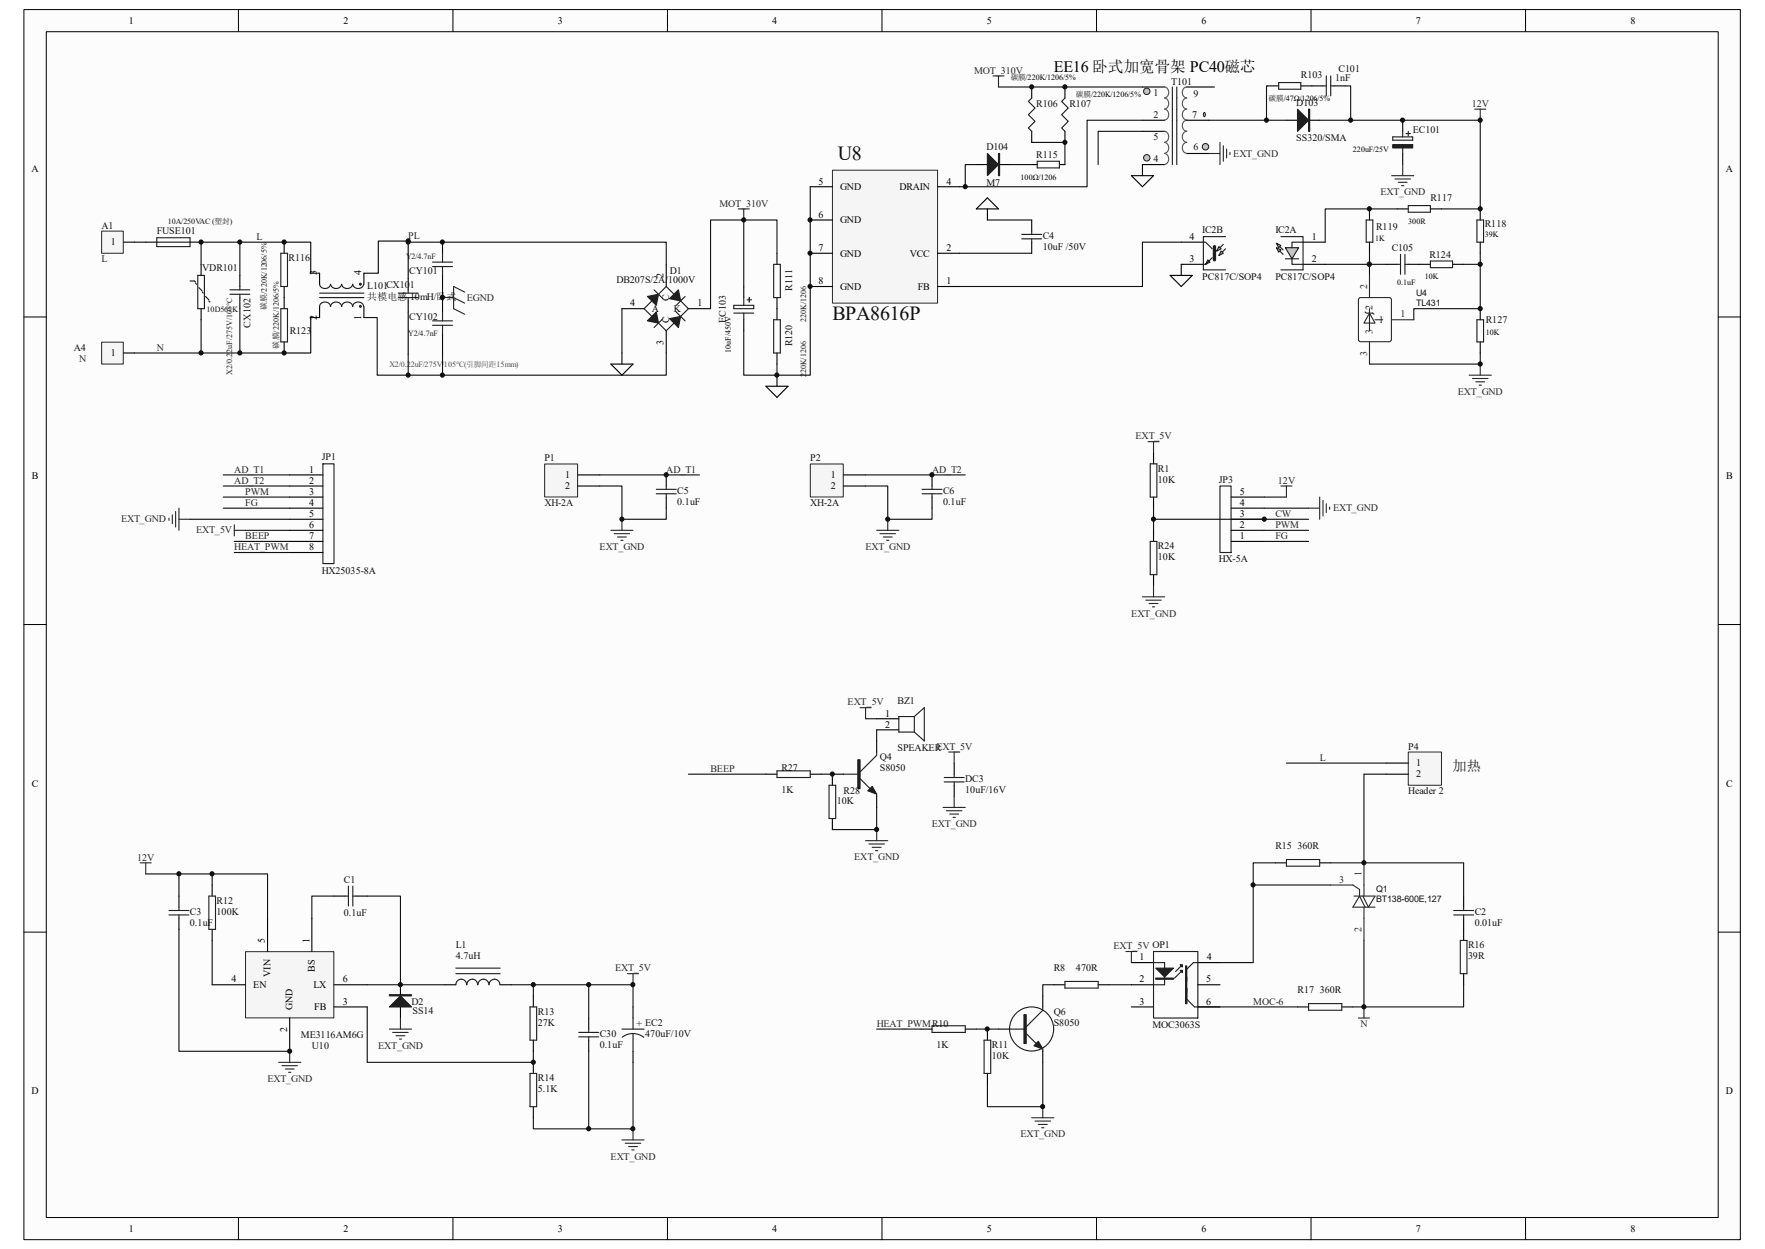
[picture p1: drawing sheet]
<svg xmlns="http://www.w3.org/2000/svg" width="297mm" height="210mm" viewBox="0 0 297 210" stroke-linecap="round" stroke-linejoin="round" font-family="sans-serif">
<path d="M4.1 1.7h288.8v206.7h-288.8z" fill="#fcfcfc"/>
<path d="M4 1.6h288.9v206.8h-288.9z" fill="none" stroke="#000" stroke-width=".17"/>
<path d="M7.8 5.4h281.3v199.3h-281.3z" fill="#fcfcfc"/>
<g fill="none" stroke="#000" stroke-width=".17">
<path d="M7.8 5.3h281.3v199.4h-281.3zM40.1 1.6v3.7M76.2 1.6v3.7M112.3 1.6v3.7M148.4 1.6v3.7M184.5 1.6v3.7M220.6 1.6v3.7M256.7 1.6v3.7M4 53.3h3.7M289.2 53.3h3.7M4 105h3.7M289.2 105h3.7"/>
<path d="M4 156.7h3.7M289.2 156.7h3.7M40.1 204.7v3.7M76.2 204.7v3.7M112.3 204.7v3.7M148.4 204.7v3.7M184.5 204.7v3.7M220.6 204.7v3.7M256.7 204.7v3.7"/>
</g>
<circle cx="230.4" cy="44.4" r=".35" fill="#0e0e0e" stroke="#0e0e0e" stroke-width=".17"/>
<path d="M41.4 160.1h14.8v11.1h-14.8z" fill="#f5f5f5"/>
<path d="M41.3 160h14.9v11.2h-14.9z" fill="none" stroke="#262626" stroke-width=".17"/>
<g fill="none" stroke="#000" stroke-width=".19">
<path d="M24.5 40.7h1.9M32 40.7h1.8M33.8 44.4v1.9M33.8 51.9v1.9M40.4 46.3v1.9M40.4 50v1.9M47.8 40.7v1.9M47.8 48.2v3.7M47.8 57.5v1.9M53.8 45.9v1.9M53.8 51.5v1.9M61.2 45.9v1.9"/>
<path d="M61.2 51.5v1.9M68.7 46.9v1.8M68.7 50.6v1.9M74.5 40.7v1.9M74.5 46.3v1.9M74.5 50.6v1.9M74.5 56.2v1.9M125.2 48.2v1.8M125.2 53.8v1.8M130.7 42.6v1.8M130.7 50v3.8M130.7 59.4v1.8"/>
<path d="M207.2 91h5.6M207.2 89.2h5.6M207.2 87.3h5.6M207.2 85.4h5.6M207.2 83.6h5.6M30.1 150.7v1.8M30.1 154.4v1.9M35.7 148.8v1.9M35.7 156.3v1.8M45 154.4v5.6M52.5 154.4v5.6M56.2 150.7h1.9"/>
<path d="M59.9 150.7h1.9M35.7 165.6h5.6M48.7 171.2v5.6M56.2 165.6h5.6M56.2 169.3h5.6M67.4 165.6v1.8M67.4 169.3v1.9M74.8 165.6h1.9M84.2 165.6h1.8M89.7 167.4v1.9M89.7 174.9v1.9M89.7 178.6v1.9"/>
<path d="M99.1 171.2v1.8M99.1 174.9v1.9M106.5 169.3v1.9M106.5 176.8v1.8M89.7 186.1v1.8"/>
</g>
<g fill="none" stroke="#1c1c1c" stroke-width=".19">
<path d="M26.4 40h5.6v1.5h-5.6zM26.4 40.7h5.6M32 47.2h.7l.2 .2M32.9 47.6l.2 .2M33.3 46.3h1.1v5.6h-1.1zM33.5 48.4l.5 .5M34 49.1l.2 .2M34.6 49.9l.5 .5M35.1 50.6l.2 .2M38.7 49.5h3.3M38.7 48.7h3.3M40.4 48.2v.5"/>
<path d="M40.4 49.5v.5M47.3 51.9h1.1v5.6h-1.1zM47.3 42.6h1.1v5.6h-1.1zM53.8 51.5a.93 .93 0 0 1 .9-.7 .93 .93 0 0 1 .9 .7M53.8 47.8a.94 .94 0 0 0 .9 .7 .94 .94 0 0 0 .9-.7M53.8 50h7.4M53.8 49.3h7.4M55.6 47.8a.94 .94 0 0 0 1 .7 .94 .94 0 0 0 .9-.7M55.6 51.5a.93 .93 0 0 1 1-.7 .93 .93 0 0 1 .9 .7M57.5 51.5a.93 .93 0 0 1 .9-.7 .93 .93 0 0 1 .9 .7M57.5 47.8a.94 .94 0 0 0 .9 .7 .94 .94 0 0 0 .9-.7M59.4 51.5a.93 .93 0 0 1 .9-.7 .93 .93 0 0 1 .9 .7"/>
<path d="M59.4 47.8a.93 .93 0 0 0 .9 .7 .93 .93 0 0 0 .9-.7M67 50h3.4M67 49.3h3.4M68.7 48.7v.6M68.7 50v.6M72.8 44.1h3.3M72.8 44.8h3.3M72.8 54.7h3.3M72.8 54h3.3M74.5 42.6v1.5M74.5 44.8v1.5M74.5 52.5v1.5"/>
<path d="M74.5 54.7v1.5M123.5 51.3h3.3v.6h-3.3zM123.5 52.6h3.3M125.2 50v1.3M125.2 52.6v1.2M125.7 50.4h.8M126.1 50v.8M130.2 44.4h1.1v5.6h-1.1zM130.2 53.8h1.1v5.6h-1.1zM205.3 81.7h1.9v11.2h-1.9zM28.4 153.1h3.4M28.4 153.8h3.4"/>
<path d="M30.1 152.5v.6M30.1 153.8v.6M35.1 150.7h1.2v5.6h-1.2zM58.1 150.7h.5M58.6 149v3.4M59.4 150.7h.5M59.4 149v3.4M76.7 165.6a.91 .91 0 0 1 .9-.9 .91 .91 0 0 1 .9 .9M76.7 163.7h7.5M76.7 162.8h7.5M78.6 165.6a.9 .9 0 0 1 .9-.9 .9 .9 0 0 1 .9 .9M80.4 165.6a.91 .91 0 0 1 .9-.9 .91 .91 0 0 1 1 .9"/>
<path d="M82.3 165.6a.91 .91 0 0 1 .9-.9 .91 .91 0 0 1 .9 .9M89.2 169.3h1.1v5.6h-1.1zM97.4 173.6h3.3M97.4 174.3h3.3M99.1 173v.6M99.1 174.3v.6M104.7 173h3.7M106.5 173.8l1.2 .2 .6 .4M106.5 173.8l-.8 .1-1 .5M106.5 171.2v1.8M106.5 173.8v3M89.2 180.5h1.1v5.6h-1.1z"/>
</g>
<g fill="none" stroke="#0e0e0e" stroke-width=".19">
<path d="M212.8 83.6h3.7M212.8 85.4h7.4M212.8 87.3h7.4M212.8 89.2h7.4M30.1 156.3v20.5h18.6M30.1 146.9v3.8M35.7 146.9v1.9M35.7 158.1v7.5M56.2 150.7h-3.7v3.7M61.8 150.7h5.6v14.9M61.8 165.6h13M99.1 165.6v5.6"/>
<path d="M99.1 176.8v13"/>
</g>
<g fill="#1c1c1c" stroke="#1c1c1c" stroke-width=".19">
<path d="M65.5 169.3l1.9-1.9 1.8 1.9z"/>
<path d="M65.5 167.3h3.7v.1h-3.7z" fill-rule="evenodd"/>
</g>
<g fill="none" stroke="#262626" stroke-width=".19">
<path d="M124.2 35.1h1.9M125.2 35.1v1.9M215.5 81.7h1.9M216.5 81.7v1.9M220.2 85.4h1.9M222.1 83.6v3.7M222.6 84.1v2.7M223.2 84.7v1.5M223.7 85.3v.3M23.6 145.1h1.9M24.5 145.1v1.8M46.9 178.6h3.7"/>
<path d="M47.4 179.2h2.7M48 179.7h1.5M48.7 176.8v1.8M65.5 173h3.7M66.1 173.6h2.6M66.6 174.2h1.5M67.2 174.7h.4M67.4 171.2v1.8M48.6 180.3h.3M104.7 191.7h3.7M105.2 192.2h2.6M105.8 192.8h1.5"/>
<path d="M106.3 193.4h.4M106.5 189.8v1.9"/>
</g>
<g fill="#3e3e3e" stroke="#1c1c1c" stroke-width=".17">
<circle cx="60.6" cy="51.5" r=".16"/>
<circle cx="60.6" cy="47.8" r=".16"/>
</g>
<path d="M22.7 40.7h1.8M22.7 59.4h25.1M33.8 53.8v5.6M40.4 40.7v5.6M40.4 51.9v7.5M52.3 53.4h1.5M52.3 45.9h1.5M68.7 40.5v.2M74.5 59.5v3.6h-5.8M130.7 42.6v-5.6h-5.5v11.2" fill="none" stroke="#0e0e0e" stroke-width=".19"/>
<g fill="none" stroke="#000" stroke-width=".19">
<path d="M173.6 14.6v1.9M179.2 14.6v1.9M192.3 14.6h3.7M173.6 22.1v1.8M179.2 22.1v1.8M192.3 20.2h3.7M192.3 22.1h3.7M192.3 27.7h3.7M199.7 20.2h3.7M199.7 25.8h3.7M47.8 40.7h4.5v5.2M52.3 53.4v6h-4.5"/>
<path d="M61.2 45.9h2.5v-5.4h5v6.4M68.7 52.5v7M74.5 48.2v2.4M74.5 58.1v1.4M128.9 64.9h3.7l-1.9 1.9zM130.7 63.1v1.8"/>
</g>
<path d="M173.6 16.5l-.5 .6 1.1 1.1-1.1 1.1 1.1 1.1-1.1 1.1 .5 .6M179.2 16.5l-.6 .6 1.2 1.1-1.2 1.1 1.2 1.1-1.2 1.1 .6 .6M197.3 14.6v13.1M198 14.6v13.1" fill="none" stroke="#1c1c1c" stroke-width=".19"/>
<path d="M196 16.5a.95 .95 0 0 1 .7 .9 .95 .95 0 0 1-.7 .9M196 18.4a.95 .95 0 0 1 .7 .9 .95 .95 0 0 1-.7 .9M196 14.6a.95 .95 0 0 1 .7 .9 .95 .95 0 0 1-.7 1M199.7 16.5a.93 .93 0 0 0-.7 .9 .93 .93 0 0 0 .7 .9M199.7 18.4a.93 .93 0 0 0-.7 .9 .93 .93 0 0 0 .7 .9M196 22.1a.95 .95 0 0 1 .7 .9 .95 .95 0 0 1-.7 .9M196 23.9a.95 .95 0 0 1 .7 1 .95 .95 0 0 1-.7 .9M196 25.8a.95 .95 0 0 1 .7 .9 .95 .95 0 0 1-.7 .9M199.7 20.2a.93 .93 0 0 0-.7 .9 .93 .93 0 0 0 .7 .9M199.7 22.1a.93 .93 0 0 0-.7 .9 .93 .93 0 0 0 .7 .9M199.7 23.9a.93 .93 0 0 0-.7 1 .93 .93 0 0 0 .7 .9" fill="none" stroke="#535353" stroke-width=".19"/>
<g fill="#c0c0c0" stroke="#1c1c1c" stroke-width=".17">
<circle cx="193" cy="15.4" r=".54"/>
<circle cx="193" cy="26.5" r=".54"/>
<circle cx="202.9" cy="24.7" r=".54"/>
</g>
<path d="M199.7 14.6a.93 .93 0 0 0-.7 .9 .93 .93 0 0 0 .7 1" fill="none" stroke="#535353" stroke-width=".19"/>
<g fill="none" stroke="#000" stroke-width=".19">
<path d="M173.6 27.7h.9M178.3 27.7h.9M230.5 35.1v1.9M235.1 35.1h1.9M236 20.2v1.9M236 25.8v1.9M240.7 35.1h1.9M249.1 35.1v1.9M230.5 40.7v1.9M233.3 44.4h1.8M237 44.4h3.7M244.4 44.4h1.9"/>
<path d="M249.1 40.7v1.9M249.1 51.9v1.9M249.1 57.5v1.9"/>
</g>
<g fill="none" stroke="#1c1c1c" stroke-width=".19">
<path d="M174.5 27.1h3.8v1.1h-3.8zM229.9 37h1.1v3.7h-1.1zM234.4 23h3.3v.6h-3.3zM236 22.1v.9M236 24.3v1.5M236.6 22.5h.8M237 22.1v.7M237 34.6h3.7v1.1h-3.7zM248.5 37h1.2v3.7h-1.2zM235.1 44.4h.6M235.7 42.8v3.3M236.4 44.4h.6"/>
<path d="M236.4 42.8v3.3M240.7 43.9h3.7v1.1h-3.7zM248.5 53.8h1.2v3.7h-1.2z"/>
</g>
<path d="M234.4 24.3h3.3v.6h-3.3z" fill-rule="evenodd" fill="#1c1c1c" stroke="#1c1c1c" stroke-width=".19"/>
<path d="M202.6 19a.31 .31 0 0 1 .2 .3 .31 .31 0 0 1-.2 .3z" fill-rule="evenodd" fill="#c0c0c0" stroke="#1c1c1c" stroke-width=".17"/>
<path d="M199.7 14.6h4.7M213.3 14.4h1.9M218.9 14.4h3.7M224.5 14.4h1.9M190.4 29.5h3.7l-1.8 1.9zM192.3 27.7v1.8" fill="none" stroke="#000" stroke-width=".19"/>
<circle cx="230.4" cy="44.4" r=".35" fill="#262626" stroke="#262626" stroke-width=".17"/>
<path d="M215.2 13.9h3.7v1.1h-3.7zM222.6 14.4h.6M223.2 12.8v3.3M223.9 14.4h.6M223.9 12.8v3.3" fill="none" stroke="#1c1c1c" stroke-width=".19"/>
<path d="M168 14.6h24.3M213.3 14.4h-.2v5.8M226.4 14.4h.9v5.8M192.3 22.1h-7.5v5.6M192.3 20.2h-9.4v11.2h-21.4M223 44.4h10.3M246.3 44.4h2.8" fill="none" stroke="#0e0e0e" stroke-width=".19"/>
<path d="M140.1 28.7h17.7v22.3h-17.7z" fill="#f5f5f5"/>
<path d="M140.1 28.6h17.7v22.4h-17.7z" fill="none" stroke="#262626" stroke-width=".17"/>
<g fill="none" stroke="#000" stroke-width=".19">
<path d="M136.3 31.4h3.8M136.3 37h3.8M157.8 31.4h3.7M164.3 27.7h1.9M168 27.7h1.9M173.6 37v1.9M216.5 20.2h1.8M220.2 20.2h1.9M136.3 42.6h3.8M136.3 48.2h3.8M157.8 42.6h3.7M157.8 48.2h3.7"/>
<path d="M173.6 40.7v1.9M196.9 46.3h3.7l-1.8 1.9zM198.8 44.4v1.9"/>
</g>
<g fill="none" stroke="#0e0e0e" stroke-width=".19">
<path d="M164.3 27.7h-1.9v3.7M169.9 27.7h3.7M173.6 23.9h5.6v3.8M203.4 20.2h13.1M222.1 20.2h27v14.9h-6.5M235.1 35.1h-12.1v5.6M47.8 40.7h-14v3.7M61.2 53.4h2.3v9.7h5.2v-3.6M198.8 40.7h-6.5v7.5h-30.8M230.5 42.6v3.7M249.1 42.6v9.3h-11.2v1.9M212.8 91h7.4"/>
<path d="M61.8 169.3v9.3h27.9v-1.8M86 165.6h3.7v1.8M89.7 165.6h16.8v3.7M106.5 178.6v11.2h-16.8v-1.9"/>
</g>
<path d="M167.1 12.8h1.9M168 12.8v1.8M248.2 18.4h1.8M249.1 18.4v1.8M74.5 50h1.8l1.9 1M78.2 49.1l-1.9-.9v3.7l1.9 .9M105.6 163.7h1.9M106.5 163.7v1.9" fill="none" stroke="#262626" stroke-width=".19"/>
<path d="M171.9 39.4h3.4M173.6 38.9v.5M171.9 40.2h3.4M173.6 40.2v.5" fill="none" stroke="#1c1c1c" stroke-width=".19"/>
<path d="M228.8 50.1l5-.1 .3 .2v6.9l-.1 .3-5 .1-.4-.2v-6.9zM229.7 52.5l.2 .1h1.1l.2 .2M230.5 52.6l.9 1.7h-1.9zM230.5 46.3v3.7M230.5 51.9v3.7M230.5 57.5v3.7M231.4 53.8h1.3M234.2 53.8h3.7" fill="none" stroke="#292929" stroke-width=".19"/>
<g fill="#1c1c1c" stroke="#1c1c1c" stroke-width=".19">
<path d="M166.2 25.8l1.8 1.9-1.8 1.8z"/>
<path d="M218.3 18.4l1.9 1.8-1.9 1.9z"/>
<path d="M168 25.8h.2v3.7h-.2z" fill-rule="evenodd"/>
<path d="M220.2 18.4h.2v3.7h-.2z" fill-rule="evenodd"/>
</g>
<path d="M216.3 41.7h2.2l-1.1 1.8z" fill="#c0c0c0" stroke="#1c1c1c" stroke-width=".19"/>
<path d="M215.5 39.8h3.8v5.6h-3.8M214.8 41.7l1.1 1.1M214.8 40.9l1.1 1.1M216.3 43.5h2.2M217.4 43.5v.9h1.9M219.3 40.7h-1.9v1" fill="none" stroke="#1c1c1c" stroke-width=".19"/>
<path d="M219.3 44.4h3.7M219.3 40.7h3.7" fill="none" stroke="#000" stroke-width=".19"/>
<g fill="#c0c0c0" stroke="#1c1c1c" stroke-width=".19">
<path d="M214.8 40.9l.7 .4-.3 .4z"/>
<path d="M214.8 41.7l.7 .3-.3 .4z"/>
</g>
<path d="M198.8 44.4h3.7M198.8 40.7h3.7" fill="none" stroke="#000" stroke-width=".19"/>
<path d="M206.2 39.8h-3.7v5.6h3.7M205.9 41.1l-1.2 1.1" fill="none" stroke="#1c1c1c" stroke-width=".19"/>
<g fill="#c0c0c0" stroke="#1c1c1c" stroke-width=".19">
<path d="M203.2 43.7l.4 .4-.7 .3z"/>
<path d="M205.1 41.5l.4 .3-.8 .4z"/>
</g>
<path d="M204.4 41.5v2.2" fill="none" stroke="#1c1c1c" stroke-width=".56"/>
<path d="M202.5 40.7h.4l1.1 1.1M204 43.3l-1.1 1.1h-.4M206.2 41.8l-1.1 1.2" fill="none" stroke="#1c1c1c" stroke-width=".19"/>
<path d="M205.5 42.2l.4 .4-.8 .4z" fill="#c0c0c0" stroke="#1c1c1c" stroke-width=".19"/>
<path d="M125.2 37h-5.6v14.9M136.3 31.4v31.7h-5.6M166.2 37h7.4M68.7 40.7h43.4v3.7M104.7 51.9v7.5M112.1 59.4v3.7h-37.6M125.2 55.6v7.5h5.5M161.5 42.6h12.1M249.1 59.4v1.8h-18.6M130.7 61.2v1.9M24.5 146.9h20.5v7.5" fill="none" stroke="#0e0e0e" stroke-width=".19"/>
<g fill="none" stroke="#262626" stroke-width=".19">
<path d="M203.4 25.8h1.9M205.3 23.9v3.8M205.9 24.5v2.6M206.4 25.1v1.5M207 25.6v.4M234.2 29.5h3.7M234.7 30.1h2.7M235.3 30.7h1.5M235.9 31.2h.3M236 27.7v1.8M247.2 63.1h3.8M247.8 63.6h2.6"/>
<path d="M248.3 64.2h1.5M248.9 64.8h.4M249.1 61.2v1.9"/>
</g>
<path d="M166.2 33.3l1.8 1.8h-3.7zM166.2 35.1v1.9M104.7 51.9h3.7M104.7 59.4v1.8M112.1 44.4v3.8M112.1 55.6v3.8M115.8 51.9h3.8M102.8 61.2h3.7l-1.8 1.9z" fill="none" stroke="#000" stroke-width=".19"/>
<path d="M108.4 51.9l3.7-3.7 3.7 3.7-3.7 3.7zM110.1 48.7l1.5 1.5M111.6 53.6l-1.5 1.5M113.8 52.5l1.5 1.5M115.3 49.9l-1.5 1.4" fill="none" stroke="#1c1c1c" stroke-width=".19"/>
<g fill="#1c1c1c" stroke="#1c1c1c" stroke-width=".19">
<path d="M108.9 54l1.5-1.5 .4 1.8z"/>
<path d="M112.7 53.6l1.8-.4-.3 1.9z"/>
<path d="M108.9 49.9l1.9-.4-.4 1.8z"/>
<path d="M114.2 48.7l.3 1.9-1.8-.4z"/>
</g>
<path d="M17.1 38.9h3.6v3.7h-3.6z" fill="#f5f5f5"/>
<path d="M17.1 38.9h3.6v3.7h-3.6z" fill="none" stroke="#262626" stroke-width=".17"/>
<path d="M20.8 40.7h1.9" fill="none" stroke="#000" stroke-width=".19"/>
<path d="M17.1 57.6h3.6v3.6h-3.6z" fill="#f5f5f5"/>
<path d="M17.1 57.5h3.6v3.7h-3.6z" fill="none" stroke="#262626" stroke-width=".17"/>
<g fill="none" stroke="#000" stroke-width=".19">
<path d="M20.8 59.4h1.9M214.6 145.1h1.9M222.1 145.1h1.8M246.3 150.7v1.8M246.3 154.4v3.7M155 173h1.8M162.4 173h1.9M166.2 173v1.9M168 173h1.9M175.5 167.4v1.9M175.5 176.8v1.8M177.3 165.6h1.9"/>
<path d="M184.8 165.6h1.9M190.4 165.6h3.7M190.4 161.9h3.7M190.4 169.3h3.7M201.6 165.6h3.7M201.6 161.9h3.7M201.6 169.3h3.7M218.3 169.3h1.9M225.8 169.3h1.9M246.3 163.7v1.9M166.2 180.5v1.9"/>
</g>
<path d="M39.4 88.2v1.9M39.4 89.2h1.9M228.6 171.2h1.9M229.5 169.3v1.9M173.6 187.9h3.7M174.2 188.5h2.6M174.7 189.1h1.5M175.3 189.6h.4M175.5 186.1v1.8" fill="none" stroke="#262626" stroke-width=".19"/>
<g fill="none" stroke="#1c1c1c" stroke-width=".19">
<path d="M194.1 160h7.5v11.2h-7.5zM216.5 144.5h5.6v1.1h-5.6zM244.6 153.1h3.4M244.6 153.8h3.4M245.7 158.1h1.2v5.6h-1.2zM246.3 152.5v.6M246.3 153.8v.6M156.8 172.5h5.6v1.1h-5.6zM165.6 174.9h1.1v5.6h-1.1zM169.9 173h2.8M172.7 173.8l1.7 1.7M175.5 169.3v.6l-2.8 2.8"/>
<path d="M175.5 176.4v.4M179.2 165h5.6v1.1h-5.6zM194.1 161.9h1.9v3.7h-1.9M198.8 163.3l-1.1 1.2M199 162.2l-1.2 1.1M199.7 168l1.3 1.3h.6M201.6 161.9h-.8l-1.1 1.1M220.2 168.8h5.6v1.1h-5.6z"/>
<circle cx="173.6" cy="173" r="3.7"/>
</g>
<g fill="#1c1c1c" stroke="#1c1c1c" stroke-width=".19">
<path d="M174 175.8l.7-.7 .8 1.3z"/>
<path d="M194.5 162.8h3l-1.5 1.5z"/>
<path d="M198.6 162.2h.4v.4z"/>
<path d="M198.6 163.2h.4v.3z"/>
<path d="M172.3 170.6h.4v4.9h-.4z" fill-rule="evenodd"/>
<path d="M194.5 164.5h3v.2h-3z" fill-rule="evenodd"/>
<path d="M199.5 162.4h.2v2.6h-.2z" fill-rule="evenodd"/>
<path d="M199.5 164.3h.2v2.6h-.2z" fill-rule="evenodd"/>
<path d="M199.5 166.1h.2v2.7h-.2z" fill-rule="evenodd"/>
<path d="M199.5 166.1h.2v2.7h-.2z" fill-rule="evenodd"/>
</g>
<g fill="none" stroke="#0e0e0e" stroke-width=".19">
<path d="M37.6 79.9h11.1M32 87.3h16.7M37.6 81.7h11.1M37.6 83.6h11.1M37.6 85.4h11.1M39.4 91h9.3M39.4 92.9h9.3M41.3 89.2h7.4M210.9 148.8h13M214.6 145.1h-3.7v16.8h-5.6M223.9 145.1h22.4v5.6M229.5 158.1v11.2h-1.8"/>
<path d="M147.5 173h7.5M164.3 173h3.7M175.5 178.6v7.5h-9.3v-3.7M177.3 165.6h-1.8v1.8M186.7 165.6h3.7M201.6 169.3h16.7M246.3 165.6v3.7h-16.8"/>
</g>
<path d="M223.9 148.8h3.8l1.1 .8v1.1M227.8 150.7h3.6l-1.1 1.8-1-1.8M229.5 145.1v5.6M229.5 152.5v5.6M229.7 152.5l-.9-1.8-1.1 1.8h3.7" fill="none" stroke="#292929" stroke-width=".19"/>
<path d="M136.4 78.1h5.5v5.5h-5.5z" fill="#f5f5f5"/>
<path d="M136.4 78h5.5v5.6h-5.5z" fill="none" stroke="#262626" stroke-width=".17"/>
<path d="M141.9 79.9h3.8M156.8 79.9v1.8M141.9 81.7h3.8M156.8 83.6v1.8" fill="none" stroke="#000" stroke-width=".19"/>
<path d="M145.7 79.9h16.7M145.7 81.7h3.7v5.6h7.4v-1.9" fill="none" stroke="#0e0e0e" stroke-width=".19"/>
<path d="M155.2 82.3h3.3M155.2 83h3.3M156.8 81.7v.6M156.8 83v.6" fill="none" stroke="#1c1c1c" stroke-width=".19"/>
<path d="M91.7 78.1h5.5v5.5h-5.5z" fill="#f5f5f5"/>
<path d="M91.7 78h5.5v5.6h-5.5z" fill="none" stroke="#262626" stroke-width=".17"/>
<g fill="none" stroke="#000" stroke-width=".19">
<path d="M97.2 79.9h3.7M112.1 79.9v1.8M194.1 76.1v1.9M97.2 81.7h3.7M112.1 83.6v1.8M194.1 83.6v1.8M194.1 89.2v1.8M194.1 96.6v1.9M128.9 130.2h1.8M136.3 130.2h1.9M140.1 137.6v1.9M141.9 130.2h-1.8v1.8"/>
<path d="M147.5 120.9h3.8M147.5 122.7h3.8M147.5 124.6v1.8M147.5 133.9v1.9M160.6 128.3v1.9M160.6 132v1.9"/>
</g>
<path d="M100.9 79.9h16.8M100.9 81.7h3.8v5.6h7.4v-1.9M194.1 87.3h18.7M194.1 85.4v3.8M115.8 130.2h13.1M138.2 130.2h1.9M145.7 120.9h1.8M147.5 135.8v3.7h-7.4M147.5 122.7v1.9" fill="none" stroke="#0e0e0e" stroke-width=".19"/>
<g fill="none" stroke="#1c1c1c" stroke-width=".19">
<path d="M193.6 78h1.1v5.6h-1.1zM110.4 82.3h3.4M110.4 83h3.4M112.1 81.7v.6M112.1 83v.6M193.6 91h1.1v5.6h-1.1zM130.7 129.6h5.6v1.1h-5.6zM139.5 132h1.1v5.6h-1.1zM141.9 130.2h2.8M144.7 130.9l1.7 1.7M147.5 126.4v.6l-2.8 2.8M147.5 133.5v.4"/>
<path d="M153.9 120.5l1.6-1.5v5.6l-1.6-1.5M153.9 120.5v2.6M153.9 120.5h-2.6v2.6h2.6M158.9 130.7h3.3M158.9 131.5h3.3M160.6 130.2v.5M160.6 131.5v.5"/>
</g>
<g fill="#1c1c1c" stroke="#1c1c1c" stroke-width=".19">
<path d="M146 133l.8-.8 .7 1.3z"/>
<path d="M144.4 127.8h.3v4.8h-.3z" fill-rule="evenodd"/>
</g>
<path d="M193.2 74.3h1.8M194.1 74.3v1.8M194.1 98.5v1.9M192.3 100.4h3.7M192.8 100.9h2.6M193.4 101.5h1.5M193.9 102h.4" fill="none" stroke="#262626" stroke-width=".19"/>
<path d="M237 126.5h5.6v5.5h-5.6z" fill="#f5f5f5"/>
<path d="M237 126.4h5.6v5.6h-5.6z" fill="none" stroke="#262626" stroke-width=".17"/>
<path d="M48.7 79.9h5.6M48.7 81.7h5.6M48.7 83.6h5.6M48.7 85.4h5.6M48.7 87.3h5.6M48.7 89.2h5.6M48.7 91h5.6M48.7 92.9h5.6M233.3 128.3h3.7M233.3 130.2h3.7" fill="none" stroke="#000" stroke-width=".19"/>
<path d="M216.5 128.3h16.8M233.3 130.2h-3.8v14.9" fill="none" stroke="#0e0e0e" stroke-width=".19"/>
<path d="M54.3 78h1.9v16.8h-1.9z" fill="none" stroke="#1c1c1c" stroke-width=".19"/>
<g fill="none" stroke="#262626" stroke-width=".19">
<path d="M28.4 87.1v.4M29 86.6v1.5M29.6 86v2.6M30.1 85.4v3.8M30.1 87.3h1.9M102.8 89.2h3.7M103.4 89.7h2.6M103.9 90.3h1.5M104.5 90.9h.3M104.7 87.3v1.9M147.5 89.2h3.8M148.1 89.7h2.6"/>
<path d="M148.6 90.3h1.5M149.2 90.9h.4M149.4 87.3v1.9M144.7 119h1.9M145.7 119v1.9M147.5 139.5v1.9M158.7 135.8h3.7M159.3 136.3h2.6M159.6 126.4h1.9M159.8 136.9h1.5M160.4 137.4h.4M160.6 126.4v1.9"/>
<path d="M160.6 133.9v1.9M145.7 141.4h3.7M146.2 141.9h2.6M146.8 142.5h1.5M147.3 143h.4M189.5 160h1.8M190.4 160v1.9"/>
</g>
<g fill="#0e0e0e" stroke="#0e0e0e" stroke-width=".17">
<circle cx="30.1" cy="146.9" r=".35"/>
<circle cx="33.8" cy="59.3" r=".35"/>
<circle cx="33.8" cy="40.7" r=".35"/>
<circle cx="35.7" cy="146.9" r=".35"/>
<circle cx="40.3" cy="59.3" r=".35"/>
<circle cx="40.3" cy="40.7" r=".35"/>
<circle cx="47.8" cy="59.3" r=".35"/>
<circle cx="47.8" cy="40.7" r=".35"/>
<circle cx="48.7" cy="176.7" r=".35"/>
<circle cx="67.4" cy="165.6" r=".35"/>
<circle cx="68.7" cy="63.1" r=".35"/>
<circle cx="68.7" cy="40.7" r=".35"/>
<circle cx="68.7" cy="40.5" r=".35"/>
<circle cx="74.4" cy="63.1" r=".35"/>
<circle cx="74.4" cy="50" r=".35"/>
<circle cx="74.4" cy="40.7" r=".35"/>
<circle cx="89.7" cy="178.6" r=".35"/>
<circle cx="89.7" cy="165.6" r=".35"/>
<circle cx="99.1" cy="189.8" r=".35"/>
<circle cx="99.1" cy="165.6" r=".35"/>
<circle cx="104.6" cy="87.3" r=".35"/>
<circle cx="106.5" cy="189.8" r=".35"/>
<circle cx="106.5" cy="165.6" r=".35"/>
<circle cx="112.1" cy="79.8" r=".35"/>
<circle cx="125.1" cy="37" r=".35"/>
<circle cx="130.7" cy="63.1" r=".35"/>
<circle cx="136.3" cy="48.2" r=".35"/>
<circle cx="136.3" cy="42.6" r=".35"/>
<circle cx="136.3" cy="37" r=".35"/>
<circle cx="140.1" cy="130.2" r=".35"/>
<circle cx="147.5" cy="139.5" r=".35"/>
<circle cx="149.4" cy="87.3" r=".35"/>
<circle cx="156.8" cy="79.8" r=".35"/>
<circle cx="162.4" cy="31.4" r=".35"/>
<circle cx="166.1" cy="173" r=".35"/>
<circle cx="173.6" cy="14.6" r=".35"/>
<circle cx="175.4" cy="186.1" r=".35"/>
<circle cx="179.2" cy="23.9" r=".35"/>
<circle cx="179.2" cy="14.6" r=".35"/>
<circle cx="194.1" cy="87.3" r=".35"/>
<circle cx="210.9" cy="148.8" r=".35"/>
<circle cx="212.7" cy="87.3" r=".35"/>
<circle cx="213.1" cy="20.2" r=".35"/>
<circle cx="227.3" cy="20.2" r=".35"/>
<circle cx="229.5" cy="169.3" r=".35"/>
<circle cx="229.5" cy="145.1" r=".35"/>
<circle cx="230.4" cy="35.1" r=".35"/>
<circle cx="236" cy="20.2" r=".35"/>
<circle cx="249.1" cy="61.2" r=".35"/>
<circle cx="249.1" cy="51.9" r=".35"/>
<circle cx="249.1" cy="44.4" r=".35"/>
<circle cx="249.1" cy="35.1" r=".35"/>
<circle cx="249.1" cy="20.2" r=".35"/>
</g>
<g font-size="3.4" fill="#0e0e0e">
<text x="141" y="26.9">U8</text>
<text x="140.1" y="53.9">BPA8616P</text>
</g>
<text font-size="2.7" x="177.3" y="12.1">EE16 卧式加宽骨架 PC40磁芯</text>
<text font-size="2.4" fill="#0e0e0e" x="244.4" y="129.6">加热</text>
<g font-size="1.7">
<text x="21.7" y="4">1</text>
<text x="57.8" y="4">2</text>
<text x="93.9" y="4">3</text>
<text x="130" y="4">4</text>
<text x="166.1" y="4">5</text>
<text x="202.2" y="4">6</text>
<text x="238.3" y="4">7</text>
<text x="274.4" y="4">8</text>
<text x="200.6" y="19.9">7</text>
<text x="5.3" y="28.9">A</text>
<text x="290.4" y="28.9">A</text>
<text x="137.8" y="31">5</text>
<text x="141.4" y="32">GND</text>
<text x="151.3" y="32">DRAIN</text>
<text x="159.3" y="31">4</text>
<text x="18.7" y="41.3">1</text>
<text x="137.8" y="36.6">6</text>
<text x="141.4" y="37.5">GND</text>
<text x="200.2" y="40.3">4</text>
<text x="220.8" y="40.3">1</text>
<text x="53.3" y="46.3" transform="rotate(-90 53.3 46.3)">3</text>
<text x="60.8" y="46.3" transform="rotate(-90 60.8 46.3)">4</text>
<text x="111.7" y="46.7" transform="rotate(-90 111.7 46.7)">2</text>
<text x="137.8" y="47.8">8</text>
<text x="137.8" y="42.2">7</text>
<text x="141.4" y="43.1">GND</text>
<text x="153.1" y="43.1">VCC</text>
<text x="159.3" y="42.2">2</text>
<text x="159.3" y="47.8">1</text>
<text x="200.2" y="44.1">3</text>
<text x="220.8" y="44.1">2</text>
<text x="53.3" y="53.8" transform="rotate(-90 53.3 53.8)">2</text>
<text x="60.8" y="53.8" transform="rotate(-90 60.8 53.8)">1</text>
<text x="106" y="51.5">4</text>
<text x="109.7" y="52.5">A</text>
<text x="112.6" y="50.6" transform="rotate(-90 112.6 50.6)">C</text>
<text x="113.4" y="52.5">K</text>
<text x="117.3" y="51.5">1</text>
<text x="141.4" y="48.7">GND</text>
<text x="154.4" y="48.7">FB</text>
<text x="18.7" y="59.9">1</text>
<text x="111.7" y="58" transform="rotate(-90 111.7 58)">3</text>
<text x="112.6" y="54.3" transform="rotate(-90 112.6 54.3)">C</text>
<text x="5.3" y="80.6">B</text>
<text x="52" y="79.5">1</text>
<text x="52" y="81.3">2</text>
<text x="52" y="83.2">3</text>
<text x="95.1" y="80.4">1</text>
<text x="95.1" y="82.3">2</text>
<text x="139.8" y="80.4">1</text>
<text x="139.8" y="82.3">2</text>
<text x="208.7" y="83.2">5</text>
<text x="290.5" y="80.6">B</text>
<text x="52" y="85">4</text>
<text x="52" y="86.9">5</text>
<text x="52" y="88.8">6</text>
<text x="208.7" y="88.8">2</text>
<text x="208.7" y="86.9">3</text>
<text x="208.7" y="85">4</text>
<text x="52" y="90.6">7</text>
<text x="52" y="92.5">8</text>
<text x="208.7" y="90.6">1</text>
<text x="148.9" y="120.5">1</text>
<text x="148.9" y="122.3">2</text>
<text x="238.3" y="128.9">1</text>
<text x="238.3" y="130.7">2</text>
<text x="5.3" y="132.3">C</text>
<text x="290.5" y="132.3">C</text>
<text x="44.6" y="158.5" transform="rotate(-90 44.6 158.5)">5</text>
<text x="52.1" y="158.5" transform="rotate(-90 52.1 158.5)">1</text>
<text x="191.8" y="161.5">1</text>
<text x="203.1" y="161.5">4</text>
<text x="38.9" y="165.2">4</text>
<text x="42.6" y="166.1">EN</text>
<text x="45.5" y="164.3" transform="rotate(-90 45.5 164.3)">VIN</text>
<text x="52.7" y="166.1">LX</text>
<text x="53" y="163.4" transform="rotate(-90 53 163.4)">BS</text>
<text x="57.7" y="165.2">6</text>
<text x="191.8" y="165.2">2</text>
<text x="203" y="165.2">5</text>
<text x="48.3" y="173.5" transform="rotate(-90 48.3 173.5)">2</text>
<text x="49.2" y="169.9" transform="rotate(-90 49.2 169.9)">GND</text>
<text x="52.9" y="169.8">FB</text>
<text x="57.7" y="168.9">3</text>
<text x="191.8" y="168.9">3</text>
<text x="203" y="168.9">6</text>
<text x="5.3" y="184">D</text>
<text x="290.4" y="184">D</text>
<text x="21.7" y="207.1">1</text>
<text x="57.8" y="207.1">2</text>
<text x="93.9" y="207.1">3</text>
<text x="130" y="207.1">4</text>
<text x="166.1" y="207.1">5</text>
<text x="202.2" y="207.1">6</text>
<text x="238.3" y="207.1">7</text>
<text x="274.4" y="207.1">8</text>
</g>
<g font-size="1.7" fill="#262626">
<text x="163.9" y="12.4">MOT_310V</text>
<text x="247.6" y="17.9">12V</text>
<text x="207.5" y="26.4">EXT_GND</text>
<text x="121.1" y="34.8">MOT_310V</text>
<text x="232.3" y="32.9">EXT_GND</text>
<text x="43.2" y="40.3">L</text>
<text x="68.7" y="40.1">PL</text>
<text x="17.1" y="44.1">L</text>
<text x="78.6" y="50.6">EGND</text>
<text x="26.4" y="59">N</text>
<text x="13.3" y="60.8">N</text>
<text x="245.3" y="66.4">EXT_GND</text>
<text x="191.1" y="73.9">EXT_5V</text>
<text x="39.4" y="79.5">AD_T1</text>
<text x="39.4" y="81.3">AD_T2</text>
<text x="41.3" y="83.2">PWM</text>
<text x="112.1" y="79.5">AD_T1</text>
<text x="156.8" y="79.5">AD_T2</text>
<text x="215.1" y="81.3">12V</text>
<text x="20.4" y="87.8">EXT_GND</text>
<text x="33" y="89.7">EXT_5V</text>
<text x="41.3" y="85">FG</text>
<text x="214.6" y="88.8">PWM</text>
<text x="214.6" y="86.9">CW</text>
<text x="224.3" y="86">EXT_GND</text>
<text x="39.4" y="92.5">HEAT_PWM</text>
<text x="41.3" y="90.6">BEEP</text>
<text x="100.9" y="92.5">EXT_GND</text>
<text x="145.6" y="92.5">EXT_GND</text>
<text x="214.6" y="90.6">FG</text>
<text x="190.3" y="103.7">EXT_GND</text>
<text x="142.6" y="118.6">EXT_5V</text>
<text x="119.5" y="129.8">BEEP</text>
<text x="157.6" y="126.1">EXT_5V</text>
<text x="222.1" y="127.9">L</text>
<text x="156.8" y="139.1">EXT_GND</text>
<text x="23.1" y="144.7">12V</text>
<text x="143.8" y="144.7">EXT_GND</text>
<text x="187.4" y="159.6">EXT_5V OP1</text>
<text x="103.5" y="163.3">EXT_5V</text>
<text x="147.5" y="172.6">HEAT_PWMR10</text>
<text x="210.9" y="168.9">MOC-6</text>
<text x="228.9" y="172.6">N</text>
<text x="63.6" y="176.4">EXT_GND</text>
<text x="45" y="181.9">EXT_GND</text>
<text x="171.7" y="191.3">EXT_GND</text>
<text x="102.7" y="195">EXT_GND</text>
</g>
<g font-size="1.7" fill="#0e0e0e">
<text x="174.4" y="17.9">R106</text>
<text x="180" y="17.9">R107</text>
<text x="194.1" y="16.1">1</text>
<text x="197.1" y="14.2">T101</text>
<text x="200.8" y="16.3">9</text>
<text x="218.1" y="17.8">D103</text>
<text x="218.9" y="13.1">R103</text>
<text x="224.7" y="13.7">1nF</text>
<text x="225.3" y="12">C101</text>
<text x="194.1" y="19.9">2</text>
<text x="194.1" y="23.6">5</text>
<text x="218.1" y="23.7">SS320/SMA</text>
<text x="237.7" y="22.4">EC101</text>
<text x="166" y="25.2">D104</text>
<text x="174.4" y="26.5">R115</text>
<text x="194.1" y="27.3">4</text>
<text x="200.8" y="25.2">6</text>
<text x="166" y="31.2">M7</text>
<text x="240.7" y="33.8">R117</text>
<text x="17.1" y="38.5">A1</text>
<text x="26.4" y="39.4">FUSE101</text>
<text x="175.5" y="40.1">C4</text>
<text x="175.5" y="42">10uF /50V</text>
<text x="202.3" y="39.2">IC2B</text>
<text x="214.6" y="39.2">IC2A</text>
<text x="231.6" y="38.7">R119</text>
<text x="249.9" y="38.1">R118</text>
<text x="34" y="45.6">VDR101</text>
<text x="48.6" y="43.9">R116</text>
<text x="68.9" y="46.1">CY101</text>
<text x="103.7" y="47.6">DB207S/2A/1000V</text>
<text x="112.7" y="46.1">D1</text>
<text x="202.3" y="47">PC817C/SOP4</text>
<text x="214.6" y="47">PC817C/SOP4</text>
<text x="234.2" y="42.2">C105</text>
<text x="240.5" y="43.3">R124</text>
<text x="61.8" y="48.5">L101CX101</text>
<text x="61.8" y="50.4">共模电感 10mH/卧式</text>
<text x="68.9" y="53.8">CY102</text>
<text x="133.3" y="48.9" transform="rotate(-90 133.3 48.9)">R111</text>
<text x="12.4" y="59">A4</text>
<text x="42.2" y="55.1" transform="rotate(-90 42.2 55.1)">CX102</text>
<text x="48.8" y="56.2">R123</text>
<text x="122.1" y="54.3" transform="rotate(-90 122.1 54.3)">EC103</text>
<text x="133.3" y="58.3" transform="rotate(-90 133.3 58.3)">R120</text>
<text x="250" y="54.3">R127</text>
<text x="54.1" y="77.4">JP1</text>
<text x="91.6" y="77.6">P1</text>
<text x="136.4" y="77.6">P2</text>
<text x="114" y="83">C5</text>
<text x="158.7" y="83">C6</text>
<text x="194.9" y="79.3">R1</text>
<text x="194.9" y="81.2">10K</text>
<text x="205.1" y="81.2">JP3</text>
<text x="91.6" y="85">XH-2A</text>
<text x="114" y="84.9">0.1uF</text>
<text x="136.4" y="85">XH-2A</text>
<text x="158.7" y="84.9">0.1uF</text>
<text x="194.9" y="92.3">R24</text>
<text x="194.9" y="94.2">10K</text>
<text x="205.1" y="94.6">HX-5A</text>
<text x="54.1" y="96.4">HX25035-8A</text>
<text x="151" y="118.4">BZ1</text>
<text x="131.5" y="129.6">R27</text>
<text x="148.1" y="127.7">Q4</text>
<text x="148.1" y="129.6">S8050</text>
<text x="151" y="126.2">SPEAKER</text>
<text x="162.4" y="131.5">DC3</text>
<text x="237" y="126.1">P4</text>
<text x="131.5" y="133.3">1K</text>
<text x="140.8" y="135.2">10K</text>
<text x="141.9" y="133.5">R28</text>
<text x="162.4" y="133.3">10uF/16V</text>
<text x="237" y="133.5">Header 2</text>
<text x="214.6" y="142.8">R15 360R</text>
<text x="57.9" y="148.4">C1</text>
<text x="32" y="153.8">C3</text>
<text x="32" y="155.7">0.1uF</text>
<text x="36.4" y="152">R12</text>
<text x="36.4" y="153.8">100K</text>
<text x="57.9" y="154">0.1uF</text>
<text x="248.2" y="153.8">C2</text>
<text x="248.2" y="155.7">0.01uF</text>
<text x="76.7" y="159.4">L1</text>
<text x="76.7" y="161.3">4.7uH</text>
<text x="247.1" y="159.4">R16</text>
<text x="247.1" y="161.3">39R</text>
<text x="177.3" y="163.3">R8</text>
<text x="181.1" y="163.3">470R</text>
<text x="218.4" y="167">R17 360R</text>
<text x="69.3" y="168.9">D2</text>
<text x="69.4" y="170.4">SS14</text>
<text x="90.5" y="170.6">R13</text>
<text x="90.5" y="172.5">27K</text>
<text x="107.1" y="172.6">+ EC2</text>
<text x="177.3" y="170.6">Q6</text>
<text x="177.3" y="172.5">S8050</text>
<text x="193.9" y="172.8">MOC3063S</text>
<text x="50.6" y="174.5">ME3116AM6G</text>
<text x="52.5" y="176.4">U10</text>
<text x="100.9" y="174.3">C30</text>
<text x="100.9" y="176.2">0.1uF</text>
<text x="108.6" y="174.3">470uF/10V</text>
<text x="157.6" y="176.2">1K</text>
<text x="166.9" y="176.2">R11</text>
<text x="166.9" y="178.1">10K</text>
<text x="90.5" y="181.8">R14</text>
<text x="90.5" y="183.6">5.1K</text>
</g>
<g font-size="1.7" fill="#292929">
<text x="230" y="48.6" transform="rotate(-90 230 48.6)">2</text>
<text x="231" y="52.2" transform="rotate(-90 231 52.2)">2</text>
<text x="235.7" y="53.4">1</text>
<text x="230" y="59.8" transform="rotate(-90 230 59.8)">3</text>
<text x="231" y="56.2" transform="rotate(-90 231 56.2)">3</text>
<text x="232" y="54.3">1</text>
<text x="225.3" y="148.4">3</text>
<text x="229.1" y="147.3" transform="rotate(-90 229.1 147.3)">1</text>
<text x="229.1" y="156.7" transform="rotate(-90 229.1 156.7)">2</text>
</g>
<g font-size="1.5" fill="#0e0e0e">
<text x="238.3" y="49.7">U4</text>
<text x="238.3" y="51.4">TL431</text>
<text x="231.6" y="149.9">Q1</text>
<text x="231.6" y="151.6">BT138-600E,127</text>
</g>
<g font-size="1.3">
<text x="170.1" y="13.4">碳膜/220K/1206/5%</text>
<text x="181.1" y="16.4">碳膜/220K/1206/5%</text>
<text x="213.5" y="16.9">碳膜/47Ω/1206/5%</text>
<text x="227.7" y="25.5">220uF/25V</text>
<text x="171.7" y="30.2">100Ω/1206</text>
<text x="231.4" y="40.6">1K</text>
<text x="237" y="37.6">300R</text>
<text x="249.9" y="39.8">39K</text>
<text x="235.1" y="47.9">0.1uF</text>
<text x="239.8" y="46.9">10K</text>
<text x="123" y="59.4" transform="rotate(-90 123 59.4)">10uF/450V</text>
<text x="250" y="56.3">10K</text>
</g>
<g font-size="1.3" fill="#0e0e0e">
<text x="28.2" y="37.6">10A/250VAC (塑封)</text>
<text x="34.8" y="52.5">10D561K</text>
</g>
<g font-size="1.3" fill="#1c1c1c">
<text x="68.3" y="43.6">Y2/4.7nF</text>
<text x="68.7" y="56.4">Y2/4.7nF</text>
<text x="39.1" y="63.1" transform="rotate(-90 39.1 63.1)">X2/0.22uF/275V/105℃</text>
</g>
<g font-size="1.3" fill="#131313">
<text x="44.9" y="52.1" transform="rotate(-90 44.9 52.1)">碳膜/220K/1206/5%</text>
<text x="46.9" y="58.6" transform="rotate(-90 46.9 58.6)">碳膜/220K/1206/5%</text>
<text x="135.6" y="54.1" transform="rotate(-90 135.6 54.1)">220K/1206</text>
<text x="135.6" y="63.5" transform="rotate(-90 135.6 63.5)">220K/1206</text>
</g>
<text font-size="1.3" fill="#4c4c4c" x="65.5" y="61.7">X2/0.22uF/275V/105℃(引脚间距15mm)</text>
</svg>
